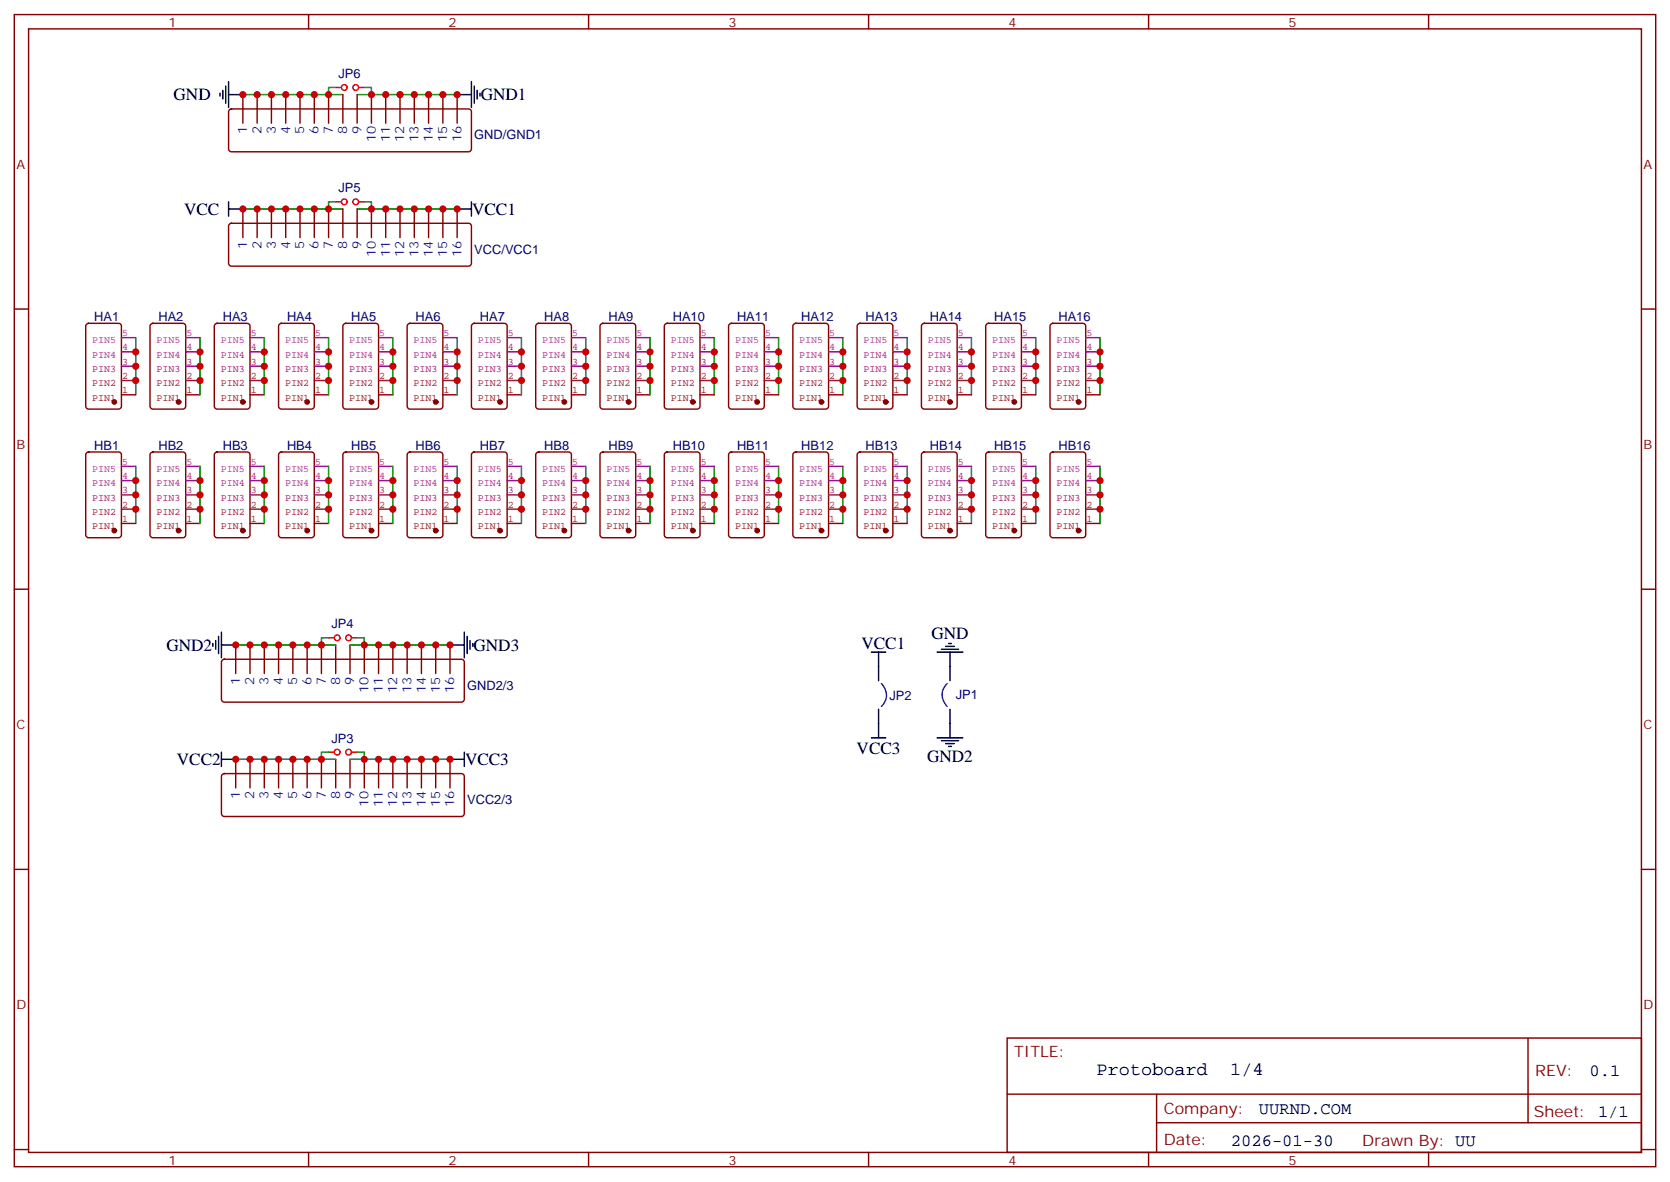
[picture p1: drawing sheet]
<svg xmlns="http://www.w3.org/2000/svg" width="412mm" height="292mm" viewBox="0 0 412 292" stroke-linecap="round" stroke-linejoin="round" font-family="sans-serif">
<g fill="none" stroke="#870000" stroke-width=".35">
<path d="M3.5 3.6h405.4v284.3h-405.4zM7.1 7.1h398.2v277.3h-398.2zM76.2 3.6v3.5M145.3 3.6v3.5M214.5 3.6v3.5M283.6 3.6v3.5M352.8 3.6v3.5M56.7 27.1l.4-.2h58.6a.71 .71 0 0 1 .7 .7v9.2a.76 .76 0 0 1-.7 .7h-58.6a.76 .76 0 0 1-.7-.7v-9.2zM60 23.4v7M63.5 23.4v7M67 23.4v7M70.6 23.4v7"/>
<path d="M74.1 23.4v7M77.6 23.4v7M81.1 23.4v7M84.7 23.4v7M88.2 23.4v7M91.7 23.4v7M95.2 23.4v7M98.8 23.4v7M102.3 23.4v7M105.8 23.4v7M109.4 23.4v7M112.9 23.4v7"/>
<path d="M56.7 55.3l.4-.2h58.6a.71 .71 0 0 1 .7 .7v9.2a.76 .76 0 0 1-.7 .7h-58.6a.76 .76 0 0 1-.7-.7v-9.2zM60 51.6v7M63.5 51.6v7M67 51.6v7M70.6 51.6v7M74.1 51.6v7M77.6 51.6v7M81.1 51.6v7M84.7 51.6v7M88.2 51.6v7M91.7 51.6v7M95.2 51.6v7"/>
<path d="M98.8 51.6v7M102.3 51.6v7M105.8 51.6v7M109.4 51.6v7M112.9 51.6v7M3.5 76.3h3.6M405.3 76.3h3.6M21.4 80l.5-.2h7.4a.71 .71 0 0 1 .7 .7v19.8a.76 .76 0 0 1-.7 .7h-7.4a.76 .76 0 0 1-.7-.7v-19.8zM37.3 80l.4-.2h7.5a.71 .71 0 0 1 .7 .7v19.8a.76 .76 0 0 1-.7 .7h-7.5a.76 .76 0 0 1-.7-.7v-19.8zM53.2 80l.4-.2h7.4a.71 .71 0 0 1 .7 .7v19.8a.76 .76 0 0 1-.7 .7h-7.4a.76 .76 0 0 1-.7-.7v-19.8zM69 80l.5-.2h7.4a.71 .71 0 0 1 .7 .7v19.8a.76 .76 0 0 1-.7 .7h-7.4a.76 .76 0 0 1-.7-.7v-19.8zM84.9 80l.5-.2h7.4a.71 .71 0 0 1 .7 .7v19.8a.76 .76 0 0 1-.7 .7h-7.4a.76 .76 0 0 1-.7-.7v-19.8z"/>
<path d="M100.8 80l.4-.2h7.5a.71 .71 0 0 1 .7 .7v19.8a.76 .76 0 0 1-.7 .7h-7.5a.76 .76 0 0 1-.7-.7v-19.8zM116.7 80l.4-.2h7.4a.71 .71 0 0 1 .7 .7v19.8a.76 .76 0 0 1-.7 .7h-7.4a.76 .76 0 0 1-.7-.7v-19.8zM132.5 80l.5-.2h7.4a.71 .71 0 0 1 .7 .7v19.8a.76 .76 0 0 1-.7 .7h-7.4a.76 .76 0 0 1-.7-.7v-19.8zM148.4 80l.5-.2h7.4a.71 .71 0 0 1 .7 .7v19.8a.76 .76 0 0 1-.7 .7h-7.4a.76 .76 0 0 1-.7-.7v-19.8zM164.3 80l.4-.2h7.5a.71 .71 0 0 1 .7 .7v19.8a.76 .76 0 0 1-.7 .7h-7.5a.76 .76 0 0 1-.7-.7v-19.8zM180.2 80l.4-.2h7.4a.71 .71 0 0 1 .7 .7v19.8a.76 .76 0 0 1-.7 .7h-7.4a.76 .76 0 0 1-.7-.7v-19.8zM196 80l.5-.2h7.4a.71 .71 0 0 1 .7 .7v19.8a.76 .76 0 0 1-.7 .7h-7.4a.76 .76 0 0 1-.7-.7v-19.8zM211.9 80l.5-.2h7.4a.71 .71 0 0 1 .7 .7v19.8a.76 .76 0 0 1-.7 .7h-7.4a.76 .76 0 0 1-.7-.7v-19.8zM227.8 80l.4-.2h7.5a.71 .71 0 0 1 .7 .7v19.8a.76 .76 0 0 1-.7 .7h-7.5a.76 .76 0 0 1-.7-.7v-19.8zM243.7 80l.4-.2h7.4a.71 .71 0 0 1 .7 .7v19.8a.76 .76 0 0 1-.7 .7h-7.4a.76 .76 0 0 1-.7-.7v-19.8zM259.5 80l.5-.2h7.4a.71 .71 0 0 1 .7 .7v19.8a.76 .76 0 0 1-.7 .7h-7.4a.76 .76 0 0 1-.7-.7v-19.8zM21.4 111.8l.5-.3h7.4a.71 .71 0 0 1 .7 .8v19.7a.76 .76 0 0 1-.7 .7h-7.4a.76 .76 0 0 1-.7-.7v-19.7z"/>
<path d="M37.3 111.8l.4-.3h7.5a.71 .71 0 0 1 .7 .8v19.7a.76 .76 0 0 1-.7 .7h-7.5a.76 .76 0 0 1-.7-.7v-19.7zM53.2 111.8l.4-.3h7.4a.71 .71 0 0 1 .7 .8v19.7a.76 .76 0 0 1-.7 .7h-7.4a.76 .76 0 0 1-.7-.7v-19.7zM69 111.8l.5-.3h7.4a.71 .71 0 0 1 .7 .8v19.7a.76 .76 0 0 1-.7 .7h-7.4a.76 .76 0 0 1-.7-.7v-19.7zM84.9 111.8l.5-.3h7.4a.71 .71 0 0 1 .7 .8v19.7a.76 .76 0 0 1-.7 .7h-7.4a.76 .76 0 0 1-.7-.7v-19.7zM100.8 111.8l.4-.3h7.5a.71 .71 0 0 1 .7 .8v19.7a.76 .76 0 0 1-.7 .7h-7.5a.76 .76 0 0 1-.7-.7v-19.7zM116.7 111.8l.4-.3h7.4a.71 .71 0 0 1 .7 .8v19.7a.76 .76 0 0 1-.7 .7h-7.4a.76 .76 0 0 1-.7-.7v-19.7zM132.5 111.8l.5-.3h7.4a.71 .71 0 0 1 .7 .8v19.7a.76 .76 0 0 1-.7 .7h-7.4a.76 .76 0 0 1-.7-.7v-19.7zM148.4 111.8l.5-.3h7.4a.71 .71 0 0 1 .7 .8v19.7a.76 .76 0 0 1-.7 .7h-7.4a.76 .76 0 0 1-.7-.7v-19.7zM164.3 111.8l.4-.3h7.5a.71 .71 0 0 1 .7 .8v19.7a.76 .76 0 0 1-.7 .7h-7.5a.76 .76 0 0 1-.7-.7v-19.7zM180.2 111.8l.4-.3h7.4a.71 .71 0 0 1 .7 .8v19.7a.76 .76 0 0 1-.7 .7h-7.4a.76 .76 0 0 1-.7-.7v-19.7zM196 111.8l.5-.3h7.4a.71 .71 0 0 1 .7 .8v19.7a.76 .76 0 0 1-.7 .7h-7.4a.76 .76 0 0 1-.7-.7v-19.7zM211.9 111.8l.5-.3h7.4a.71 .71 0 0 1 .7 .8v19.7a.76 .76 0 0 1-.7 .7h-7.4a.76 .76 0 0 1-.7-.7v-19.7z"/>
<path d="M227.8 111.8l.4-.3h7.5a.71 .71 0 0 1 .7 .8v19.7a.76 .76 0 0 1-.7 .7h-7.5a.76 .76 0 0 1-.7-.7v-19.7zM243.7 111.8l.4-.3h7.4a.71 .71 0 0 1 .7 .8v19.7a.76 .76 0 0 1-.7 .7h-7.4a.76 .76 0 0 1-.7-.7v-19.7zM259.5 111.8l.5-.3h7.4a.71 .71 0 0 1 .7 .8v19.7a.76 .76 0 0 1-.7 .7h-7.4a.76 .76 0 0 1-.7-.7v-19.7zM3.5 145.4h3.6M58.2 159.2v7M61.7 159.2v7M65.3 159.2v7M68.8 159.2v7M72.3 159.2v7M75.8 159.2v7M79.4 159.2v7M82.9 159.2v7"/>
<path d="M86.4 159.2v7M90 159.2v7M93.5 159.2v7M97 159.2v7M100.5 159.2v7M104.1 159.2v7M107.6 159.2v7M111.1 159.2v7M405.3 145.4h3.6M54.9 162.9l.5-.2h58.5a.71 .71 0 0 1 .8 .7v9.2a.76 .76 0 0 1-.8 .7h-58.5a.76 .76 0 0 1-.7-.7v-9.2zM54.9 191.1l.5-.2h58.5a.71 .71 0 0 1 .8 .7v9.2a.76 .76 0 0 1-.8 .7h-58.5a.76 .76 0 0 1-.7-.7v-9.2zM58.2 187.4v7.1"/>
<path d="M61.7 187.4v7.1M65.3 187.4v7.1M68.8 187.4v7.1M72.3 187.4v7.1M75.8 187.4v7.1M79.4 187.4v7.1M82.9 187.4v7.1M86.4 187.4v7.1M90 187.4v7.1M93.5 187.4v7.1M97 187.4v7.1M100.5 187.4v7.1"/>
<path d="M104.1 187.4v7.1M107.6 187.4v7.1M111.1 187.4v7.1M3.5 214.6h3.6M405.3 214.6h3.6M248.7 256.2h156.6v28.2h-156.6zM377.3 256.2v20.9M248.7 270h156.5M285.6 277.1h119.6M285.6 270v14.1M3.5 283.7h3.6M76.2 284.4v3.5"/>
<path d="M145.3 284.4v3.5M214.5 284.4v3.5M283.6 284.4v3.5M352.8 284.4v3.5M405.3 283.7h3.6"/>
</g>
<path d="M217.7 168.7a4 4 0 0 1 0 5.6M233.9 168.7a3.9 3.9 0 0 0 0 5.6" fill="none" stroke="#00f" stroke-width=".35"/>
<g fill="none" stroke="#000" stroke-width=".35">
<path d="M54.3 23v.7M55 22.3v2.1M55.7 21.2v4.3M56.4 23.4h3.6M56.4 20.2v6.3M112.9 23.4h3.5M116.4 20.2v6.3M117.1 21.2v4.3M117.8 22.3v2.1M118.5 23v.7M56.4 51.6h3.6M56.4 49.8v3.5"/>
<path d="M112.9 51.6h3.5M116.4 49.8v3.5M52.6 158.8v.7M53.3 158.1v2.1M54 157.1v4.2M54.7 159.2h3.5M54.7 156v6.3M111.1 159.2h3.6M114.7 156v6.3M115.4 157.1v4.2M116.1 158.1v2.1M116.8 158.8v.7"/>
<path d="M233.5 159.5h2.2M234.2 158.8h.7M215.2 160.9h3.5M217 160.9v7.1M217 175v7.1M231.4 160.9h6.4M232.5 160.2h4.2M234.6 160.9v7.1M234.6 175v7.1M54.7 185.6v3.6M54.7 187.4h3.5M111.1 187.4h3.6"/>
<path d="M114.7 185.6v3.6M215.2 182.1h3.5M231.4 182.1h6.4M232.5 182.8h4.2M233.5 183.5h2.2M234.2 184.2h.7"/>
</g>
<g fill="#870000" stroke="#870000" stroke-width=".35">
<circle cx="139.3" cy="99.2" r=".53"/>
<circle cx="139.3" cy="131" r=".53"/>
<circle cx="123.5" cy="99.2" r=".53"/>
<circle cx="123.5" cy="131" r=".53"/>
<circle cx="107.6" cy="99.2" r=".53"/>
<circle cx="107.6" cy="131" r=".53"/>
<circle cx="91.7" cy="99.2" r=".53"/>
<circle cx="91.7" cy="131" r=".53"/>
<circle cx="75.8" cy="99.2" r=".53"/>
<circle cx="75.8" cy="131" r=".53"/>
<circle cx="60" cy="99.2" r=".53"/>
<circle cx="60" cy="131" r=".53"/>
<circle cx="44.1" cy="99.2" r=".53"/>
<circle cx="44.1" cy="131" r=".53"/>
<circle cx="28.2" cy="131" r=".53"/>
<circle cx="28.2" cy="99.2" r=".53"/>
<circle cx="155.2" cy="99.2" r=".53"/>
<circle cx="155.2" cy="131" r=".53"/>
<circle cx="171.1" cy="131" r=".53"/>
<circle cx="171.1" cy="99.2" r=".53"/>
<circle cx="187" cy="131" r=".53"/>
<circle cx="187" cy="99.2" r=".53"/>
<circle cx="202.8" cy="131" r=".53"/>
<circle cx="202.8" cy="99.2" r=".53"/>
<circle cx="218.7" cy="131" r=".53"/>
<circle cx="218.7" cy="99.2" r=".53"/>
<circle cx="234.6" cy="131" r=".53"/>
<circle cx="234.6" cy="99.2" r=".53"/>
<circle cx="250.5" cy="131" r=".53"/>
<circle cx="250.5" cy="99.2" r=".53"/>
<circle cx="266.3" cy="131" r=".53"/>
<circle cx="266.3" cy="99.2" r=".53"/>
</g>
<g fill="none" stroke="#900" stroke-width=".35">
<path d="M30 97.4h3.5M45.9 97.4h3.5M61.7 97.4h3.6M77.6 97.4h3.5M93.5 97.4h3.5M109.4 97.4h3.5M125.2 97.4h3.6M141.1 97.4h3.5M157 97.4h3.5M172.9 97.4h3.5M188.7 97.4h3.6M204.6 97.4h3.5"/>
<path d="M220.5 97.4h3.5M236.4 97.4h3.5M252.2 97.4h3.6M268.1 97.4h3.5M30 129.2h3.5M45.9 129.2h3.5M61.7 129.2h3.6M77.6 129.2h3.5M93.5 129.2h3.5M109.4 129.2h3.5M125.2 129.2h3.6M141.1 129.2h3.5"/>
<path d="M157 129.2h3.5M172.9 129.2h3.5M188.7 129.2h3.6M204.6 129.2h3.5M220.5 129.2h3.5M236.4 129.2h3.5M252.2 129.2h3.6M268.1 129.2h3.5"/>
</g>
<g fill="none" stroke="#903" stroke-width=".35">
<path d="M30 93.9h3.5M45.9 93.9h3.5M61.7 93.9h3.6M77.6 93.9h3.5M93.5 93.9h3.5M109.4 93.9h3.5M125.2 93.9h3.6M141.1 93.9h3.5M157 93.9h3.5M172.9 93.9h3.5M188.7 93.9h3.6M204.6 93.9h3.5"/>
<path d="M220.5 93.9h3.5M236.4 93.9h3.5M252.2 93.9h3.6M268.1 93.9h3.5M30 125.7h3.5M45.9 125.7h3.5M61.7 125.7h3.6M77.6 125.7h3.5M93.5 125.7h3.5M109.4 125.7h3.5M125.2 125.7h3.6M141.1 125.7h3.5"/>
<path d="M157 125.7h3.5M172.9 125.7h3.5M188.7 125.7h3.6M204.6 125.7h3.5M220.5 125.7h3.5M236.4 125.7h3.5M252.2 125.7h3.6M268.1 125.7h3.5"/>
</g>
<g fill="none" stroke="#906" stroke-width=".35">
<path d="M30 90.4h3.5M45.9 90.4h3.5M61.7 90.4h3.6M77.6 90.4h3.5M93.5 90.4h3.5M109.4 90.4h3.5M125.2 90.4h3.6M141.1 90.4h3.5M157 90.4h3.5M172.9 90.4h3.5M188.7 90.4h3.6M204.6 90.4h3.5"/>
<path d="M220.5 90.4h3.5M236.4 90.4h3.5M252.2 90.4h3.6M268.1 90.4h3.5M30 122.1h3.5M45.9 122.1h3.5M61.7 122.1h3.6M77.6 122.1h3.5M93.5 122.1h3.5M109.4 122.1h3.5M125.2 122.1h3.6M141.1 122.1h3.5"/>
<path d="M157 122.1h3.5M172.9 122.1h3.5M188.7 122.1h3.6M204.6 122.1h3.5M220.5 122.1h3.5M236.4 122.1h3.5M252.2 122.1h3.6M268.1 122.1h3.5"/>
</g>
<g fill="none" stroke="#909" stroke-width=".35">
<path d="M30 86.9h3.5M45.9 86.9h3.5M61.7 86.9h3.6M77.6 86.9h3.5M93.5 86.9h3.5M109.4 86.9h3.5M125.2 86.9h3.6M141.1 86.9h3.5M157 86.9h3.5M172.9 86.9h3.5M188.7 86.9h3.6M204.6 86.9h3.5"/>
<path d="M220.5 86.9h3.5M236.4 86.9h3.5M252.2 86.9h3.6M268.1 86.9h3.5M30 118.6h3.5M45.9 118.6h3.5M61.7 118.6h3.6M77.6 118.6h3.5M93.5 118.6h3.5M109.4 118.6h3.5M125.2 118.6h3.6M141.1 118.6h3.5"/>
<path d="M157 118.6h3.5M172.9 118.6h3.5M188.7 118.6h3.6M204.6 118.6h3.5M220.5 118.6h3.5M236.4 118.6h3.5M252.2 118.6h3.6M268.1 118.6h3.5"/>
</g>
<g fill="none" stroke="#90c" stroke-width=".35">
<path d="M30 83.3h3.5M45.9 83.3h3.5M61.7 83.3h3.6M77.6 83.3h3.5M93.5 83.3h3.5M109.4 83.3h3.5M125.2 83.3h3.6M141.1 83.3h3.5M157 83.3h3.5M172.9 83.3h3.5M188.7 83.3h3.6M204.6 83.3h3.5"/>
<path d="M220.5 83.3h3.5M236.4 83.3h3.5M252.2 83.3h3.6M268.1 83.3h3.5M30 115.1h3.5M45.9 115.1h3.5M61.7 115.1h3.6M77.6 115.1h3.5M93.5 115.1h3.5M109.4 115.1h3.5M125.2 115.1h3.6M141.1 115.1h3.5"/>
<path d="M157 115.1h3.5M172.9 115.1h3.5M188.7 115.1h3.6M204.6 115.1h3.5M220.5 115.1h3.5M236.4 115.1h3.5M252.2 115.1h3.6M268.1 115.1h3.5"/>
</g>
<g fill="none" stroke="#008700" stroke-width=".35">
<path d="M60 23.4h24.7M88.2 23.4h24.7M60 51.6h24.7M88.2 51.6h24.7M33.5 83.3v14.1M49.4 83.3v14.1M65.3 83.3v14.1M81.1 83.3v14.1M97 83.3v14.1M112.9 83.3v14.1M128.8 83.3v14.1M144.6 83.3v14.1"/>
<path d="M160.5 83.3v14.1M176.4 83.3v14.1M192.3 83.3v14.1M208.1 83.3v14.1M224 83.3v14.1M239.9 83.3v14.1M255.8 83.3v14.1M271.6 83.3v14.1M33.5 115.1v14.1M49.4 115.1v14.1M65.3 115.1v14.1M81.1 115.1v14.1"/>
<path d="M97 115.1v14.1M112.9 115.1v14.1M128.8 115.1v14.1M144.6 115.1v14.1M160.5 115.1v14.1M176.4 115.1v14.1M192.3 115.1v14.1M208.1 115.1v14.1M224 115.1v14.1M239.9 115.1v14.1M255.8 115.1v14.1M271.6 115.1v14.1"/>
<path d="M58.2 159.2h24.7M86.4 159.2h24.7M58.2 187.4h24.7M86.4 187.4h24.7"/>
</g>
<g fill="none" stroke="#f00" stroke-width=".35">
<path d="M81.1 185.6h1.4M86.8 185.6h1.4"/>
<circle cx="83.3" cy="185.6" r=".71"/>
<circle cx="86.1" cy="185.6" r=".71"/>
</g>
<g fill="#f00">
<circle cx="84.3" cy="185.6" r=".18"/>
<circle cx="84.7" cy="185.6" r=".18"/>
</g>
<g fill="none" stroke="#f00" stroke-width=".35">
<path d="M82.9 49.8h1.4M88.5 49.8h1.5M81.1 157.4h1.4M84.3 157.4h.1M84.7 157.4h.1M85 157.4h.1M85.4 157.4h.1M86.8 157.4h1.4M85 185.6h.1M85.4 185.6h.1"/>
<circle cx="85" cy="49.8" r=".71"/>
<circle cx="87.8" cy="49.8" r=".71"/>
<circle cx="83.3" cy="157.4" r=".71"/>
<circle cx="86.1" cy="157.4" r=".71"/>
</g>
<path d="M81.1 157.4h-1.7v1.8M88.2 157.4h1.8v1.8M81.1 185.6h-1.7v1.8M88.2 185.6h1.8v1.8" fill="none" stroke="#008700" stroke-width=".35"/>
<g fill="#f00">
<circle cx="86.1" cy="49.8" r=".18"/>
<circle cx="86.4" cy="49.8" r=".18"/>
<circle cx="87.1" cy="49.8" r=".18"/>
<circle cx="86.8" cy="49.8" r=".18"/>
</g>
<g fill="none" stroke="#f00" stroke-width=".35">
<path d="M82.9 21.6h1.4M88.5 21.6h1.5"/>
<circle cx="85" cy="21.6" r=".71"/>
<circle cx="87.8" cy="21.6" r=".71"/>
</g>
<g fill="#f00">
<circle cx="86.1" cy="21.6" r=".18"/>
<circle cx="86.4" cy="21.6" r=".18"/>
<circle cx="87.1" cy="21.6" r=".18"/>
<circle cx="86.8" cy="21.6" r=".18"/>
</g>
<path d="M82.9 21.6h-1.8v1.8M90 21.6h1.7v1.8M82.9 49.8h-1.8v1.8M90 49.8h1.7v1.8" fill="none" stroke="#008700" stroke-width=".35"/>
<g fill="#c00">
<circle cx="144.6" cy="125.7" r=".88"/>
<circle cx="144.6" cy="122.1" r=".88"/>
<circle cx="144.6" cy="118.6" r=".88"/>
<circle cx="144.6" cy="93.9" r=".88"/>
<circle cx="144.6" cy="90.4" r=".88"/>
<circle cx="144.6" cy="86.9" r=".88"/>
<circle cx="128.8" cy="125.7" r=".88"/>
<circle cx="128.8" cy="122.1" r=".88"/>
<circle cx="128.8" cy="118.6" r=".88"/>
<circle cx="128.8" cy="93.9" r=".88"/>
<circle cx="128.8" cy="90.4" r=".88"/>
<circle cx="128.8" cy="86.9" r=".88"/>
<circle cx="112.9" cy="125.7" r=".88"/>
<circle cx="112.9" cy="122.1" r=".88"/>
<circle cx="112.9" cy="118.6" r=".88"/>
<circle cx="112.9" cy="93.9" r=".88"/>
<circle cx="112.9" cy="90.4" r=".88"/>
<circle cx="112.9" cy="86.9" r=".88"/>
<circle cx="97" cy="125.7" r=".88"/>
<circle cx="97" cy="122.1" r=".88"/>
<circle cx="97" cy="118.6" r=".88"/>
<circle cx="97" cy="93.9" r=".88"/>
<circle cx="97" cy="90.4" r=".88"/>
<circle cx="97" cy="86.9" r=".88"/>
<circle cx="81.1" cy="125.7" r=".88"/>
<circle cx="81.1" cy="122.1" r=".88"/>
<circle cx="81.1" cy="118.6" r=".88"/>
<circle cx="81.1" cy="93.9" r=".88"/>
<circle cx="81.1" cy="90.4" r=".88"/>
<circle cx="81.1" cy="86.9" r=".88"/>
<circle cx="65.3" cy="125.7" r=".88"/>
<circle cx="65.3" cy="122.1" r=".88"/>
<circle cx="65.3" cy="118.6" r=".88"/>
<circle cx="65.3" cy="93.9" r=".88"/>
<circle cx="65.3" cy="90.4" r=".88"/>
<circle cx="65.3" cy="86.9" r=".88"/>
<circle cx="49.4" cy="125.7" r=".88"/>
<circle cx="49.4" cy="122.1" r=".88"/>
<circle cx="49.4" cy="118.6" r=".88"/>
<circle cx="49.4" cy="93.9" r=".88"/>
<circle cx="49.4" cy="90.4" r=".88"/>
<circle cx="49.4" cy="86.9" r=".88"/>
<circle cx="33.5" cy="86.9" r=".88"/>
<circle cx="33.5" cy="90.4" r=".88"/>
<circle cx="33.5" cy="93.9" r=".88"/>
<circle cx="33.5" cy="118.6" r=".88"/>
<circle cx="33.5" cy="122.1" r=".88"/>
<circle cx="33.5" cy="125.7" r=".88"/>
<circle cx="61.7" cy="159.2" r=".88"/>
<circle cx="65.3" cy="159.2" r=".88"/>
<circle cx="68.8" cy="159.2" r=".88"/>
<circle cx="72.3" cy="159.2" r=".88"/>
<circle cx="75.8" cy="159.2" r=".88"/>
<circle cx="79.4" cy="159.2" r=".88"/>
<circle cx="90" cy="159.2" r=".88"/>
<circle cx="93.5" cy="159.2" r=".88"/>
<circle cx="97" cy="159.2" r=".88"/>
<circle cx="100.5" cy="159.2" r=".88"/>
<circle cx="104.1" cy="159.2" r=".88"/>
<circle cx="107.6" cy="159.2" r=".88"/>
<circle cx="90" cy="187.4" r=".88"/>
<circle cx="93.5" cy="187.4" r=".88"/>
<circle cx="97" cy="187.4" r=".88"/>
<circle cx="100.5" cy="187.4" r=".88"/>
<circle cx="104.1" cy="187.4" r=".88"/>
<circle cx="107.6" cy="187.4" r=".88"/>
<circle cx="61.7" cy="187.4" r=".88"/>
<circle cx="65.3" cy="187.4" r=".88"/>
<circle cx="68.8" cy="187.4" r=".88"/>
<circle cx="72.3" cy="187.4" r=".88"/>
<circle cx="75.8" cy="187.4" r=".88"/>
<circle cx="79.4" cy="187.4" r=".88"/>
<circle cx="58.2" cy="159.2" r=".88"/>
<circle cx="58.2" cy="187.4" r=".88"/>
<circle cx="160.5" cy="125.7" r=".88"/>
<circle cx="160.5" cy="122.1" r=".88"/>
<circle cx="160.5" cy="118.6" r=".88"/>
<circle cx="160.5" cy="93.9" r=".88"/>
<circle cx="160.5" cy="90.4" r=".88"/>
<circle cx="160.5" cy="86.9" r=".88"/>
<circle cx="176.4" cy="86.9" r=".88"/>
<circle cx="176.4" cy="90.4" r=".88"/>
<circle cx="176.4" cy="93.9" r=".88"/>
<circle cx="176.4" cy="118.6" r=".88"/>
<circle cx="176.4" cy="122.1" r=".88"/>
<circle cx="176.4" cy="125.7" r=".88"/>
<circle cx="192.3" cy="86.9" r=".88"/>
<circle cx="192.3" cy="90.4" r=".88"/>
<circle cx="192.3" cy="93.9" r=".88"/>
<circle cx="192.3" cy="118.6" r=".88"/>
<circle cx="192.3" cy="122.1" r=".88"/>
<circle cx="192.3" cy="125.7" r=".88"/>
<circle cx="208.1" cy="86.9" r=".88"/>
<circle cx="208.1" cy="90.4" r=".88"/>
<circle cx="208.1" cy="93.9" r=".88"/>
<circle cx="208.1" cy="118.6" r=".88"/>
<circle cx="208.1" cy="122.1" r=".88"/>
<circle cx="208.1" cy="125.7" r=".88"/>
<circle cx="224" cy="86.9" r=".88"/>
<circle cx="224" cy="90.4" r=".88"/>
<circle cx="224" cy="93.9" r=".88"/>
<circle cx="224" cy="118.6" r=".88"/>
<circle cx="224" cy="122.1" r=".88"/>
<circle cx="224" cy="125.7" r=".88"/>
<circle cx="239.9" cy="86.9" r=".88"/>
<circle cx="239.9" cy="90.4" r=".88"/>
<circle cx="239.9" cy="93.9" r=".88"/>
<circle cx="239.9" cy="118.6" r=".88"/>
<circle cx="239.9" cy="122.1" r=".88"/>
<circle cx="239.9" cy="125.7" r=".88"/>
<circle cx="255.8" cy="86.9" r=".88"/>
<circle cx="255.8" cy="90.4" r=".88"/>
<circle cx="255.8" cy="93.9" r=".88"/>
<circle cx="255.8" cy="118.6" r=".88"/>
<circle cx="255.8" cy="122.1" r=".88"/>
<circle cx="255.8" cy="125.7" r=".88"/>
<circle cx="271.6" cy="86.9" r=".88"/>
<circle cx="271.6" cy="90.4" r=".88"/>
<circle cx="271.6" cy="93.9" r=".88"/>
<circle cx="271.6" cy="118.6" r=".88"/>
<circle cx="271.6" cy="122.1" r=".88"/>
<circle cx="271.6" cy="125.7" r=".88"/>
<circle cx="60" cy="51.6" r=".88"/>
<circle cx="60" cy="23.4" r=".88"/>
<circle cx="81.1" cy="51.6" r=".88"/>
<circle cx="77.6" cy="51.6" r=".88"/>
<circle cx="74.1" cy="51.6" r=".88"/>
<circle cx="70.6" cy="51.6" r=".88"/>
<circle cx="67" cy="51.6" r=".88"/>
<circle cx="63.5" cy="51.6" r=".88"/>
<circle cx="109.4" cy="51.6" r=".88"/>
<circle cx="105.8" cy="51.6" r=".88"/>
<circle cx="102.3" cy="51.6" r=".88"/>
<circle cx="98.8" cy="51.6" r=".88"/>
<circle cx="95.3" cy="51.6" r=".88"/>
<circle cx="91.7" cy="51.6" r=".88"/>
<circle cx="109.4" cy="23.4" r=".88"/>
<circle cx="105.8" cy="23.4" r=".88"/>
<circle cx="102.3" cy="23.4" r=".88"/>
<circle cx="98.8" cy="23.4" r=".88"/>
<circle cx="95.3" cy="23.4" r=".88"/>
<circle cx="91.7" cy="23.4" r=".88"/>
<circle cx="81.1" cy="23.4" r=".88"/>
<circle cx="77.6" cy="23.4" r=".88"/>
<circle cx="74.1" cy="23.4" r=".88"/>
<circle cx="70.6" cy="23.4" r=".88"/>
<circle cx="67" cy="23.4" r=".88"/>
<circle cx="63.5" cy="23.4" r=".88"/>
<circle cx="111.1" cy="187.4" r=".88"/>
<circle cx="111.1" cy="159.2" r=".88"/>
<circle cx="112.9" cy="51.6" r=".88"/>
<circle cx="112.9" cy="23.4" r=".88"/>
</g>
<g font-size="4.6">
<text x="270.8" y="265.2">Protoboard</text>
<text x="303.8" y="265.2">1/4</text>
</g>
<g font-size="4.2">
<text x="42.9" y="24.8">GND</text>
<text x="118.7" y="24.7">GND1</text>
<text x="45.5" y="53">VCC</text>
<text x="116.6" y="53">VCC1</text>
<text x="41.1" y="160.6">GND2</text>
<text x="116.9" y="160.6">GND3</text>
<text x="212.7" y="160.2">VCC1</text>
<text x="230" y="157.7">GND</text>
<text x="211.5" y="186">VCC3</text>
<text x="43.7" y="188.8">VCC2</text>
<text x="114.8" y="188.8">VCC3</text>
<text x="229" y="188.1">GND2</text>
<text x="392.5" y="265.4">0.1</text>
<text x="310.9" y="275">UURND.COM</text>
<text x="304" y="282.8">2026-01-30</text>
</g>
<g font-size="3.9" fill="#800">
<text x="250.5" y="260.8">TITLE:</text>
<text x="379.1" y="265.4">REV:</text>
<text x="287.4" y="275">Company:</text>
<text x="378.7" y="275.6">Sheet: 1/1</text>
<text x="287.4" y="282.6">Date:</text>
<text x="336.4" y="282.7">Drawn By: UU</text>
</g>
<g font-size="3.2" fill="#800">
<text x="41.6" y="6.6">1</text>
<text x="110.8" y="6.6">2</text>
<text x="179.9" y="6.6">3</text>
<text x="249.1" y="6.6">4</text>
<text x="318.2" y="6.6">5</text>
<text x="4.1" y="41.7">A</text>
<text x="405.9" y="41.7">A</text>
<text x="4.1" y="110.8">B</text>
<text x="405.9" y="110.8">B</text>
<text x="4.1" y="180">C</text>
<text x="405.9" y="180">C</text>
<text x="4.1" y="249.1">D</text>
<text x="405.9" y="249.1">D</text>
<text x="41.6" y="287.4">1</text>
<text x="110.8" y="287.4">2</text>
<text x="179.9" y="287.4">3</text>
<text x="249.1" y="287.4">4</text>
<text x="318.2" y="287.4">5</text>
</g>
<g font-size="3.2" fill="#000080">
<text x="83.6" y="19.2">JP6</text>
<text x="117.1" y="34.4">GND/GND1</text>
<text x="83.6" y="47.5">JP5</text>
<text x="117.1" y="62.6">VCC/VCC1</text>
<text x="23.3" y="79.2">HA1</text>
<text x="39.1" y="79.2">HA2</text>
<text x="55" y="79.2">HA3</text>
<text x="70.9" y="79.2">HA4</text>
<text x="86.8" y="79.2">HA5</text>
<text x="102.6" y="79.2">HA6</text>
<text x="118.5" y="79.2">HA7</text>
<text x="134.4" y="79.2">HA8</text>
<text x="150.3" y="79.2">HA9</text>
<text x="166.1" y="79.2">HA10</text>
<text x="182" y="79.2">HA11</text>
<text x="197.9" y="79.2">HA12</text>
<text x="213.8" y="79.2">HA13</text>
<text x="229.6" y="79.2">HA14</text>
<text x="245.5" y="79.2">HA15</text>
<text x="261.4" y="79.2">HA16</text>
<text x="23.3" y="111">HB1</text>
<text x="39.1" y="111">HB2</text>
<text x="55" y="111">HB3</text>
<text x="70.9" y="111">HB4</text>
<text x="86.8" y="111">HB5</text>
<text x="102.6" y="111">HB6</text>
<text x="118.5" y="111">HB7</text>
<text x="134.4" y="111">HB8</text>
<text x="150.3" y="111">HB9</text>
<text x="166.1" y="111">HB10</text>
<text x="182" y="111">HB11</text>
<text x="197.9" y="111">HB12</text>
<text x="213.8" y="111">HB13</text>
<text x="229.6" y="111">HB14</text>
<text x="245.5" y="111">HB15</text>
<text x="261.4" y="111">HB16</text>
<text x="81.8" y="155.1">JP4</text>
<text x="115.4" y="170.2">GND2/3</text>
<text x="219.6" y="172.7">JP2</text>
<text x="236" y="172.6">JP1</text>
<text x="81.8" y="183.3">JP3</text>
<text x="115.4" y="198.5">VCC2/3</text>
</g>
<g font-size="3.2" fill="#00f">
<text x="61" y="33.1" transform="rotate(-90 61 33.1)">1</text>
<text x="64.6" y="33.1" transform="rotate(-90 64.6 33.1)">2</text>
<text x="68.1" y="33.1" transform="rotate(-90 68.1 33.1)">3</text>
<text x="71.6" y="33.1" transform="rotate(-90 71.6 33.1)">4</text>
<text x="75.1" y="33.1" transform="rotate(-90 75.1 33.1)">5</text>
<text x="78.7" y="33.1" transform="rotate(-90 78.7 33.1)">6</text>
<text x="82.2" y="33.1" transform="rotate(-90 82.2 33.1)">7</text>
<text x="85.7" y="33.1" transform="rotate(-90 85.7 33.1)">8</text>
<text x="89.3" y="33.1" transform="rotate(-90 89.3 33.1)">9</text>
<text x="92.8" y="35.1" transform="rotate(-90 92.8 35.1)">10</text>
<text x="96.3" y="35.1" transform="rotate(-90 96.3 35.1)">11</text>
<text x="99.8" y="35.1" transform="rotate(-90 99.8 35.1)">12</text>
<text x="103.4" y="35.1" transform="rotate(-90 103.4 35.1)">13</text>
<text x="106.9" y="35.1" transform="rotate(-90 106.9 35.1)">14</text>
<text x="110.4" y="35.1" transform="rotate(-90 110.4 35.1)">15</text>
<text x="113.9" y="35.1" transform="rotate(-90 113.9 35.1)">16</text>
<text x="61" y="61.4" transform="rotate(-90 61 61.4)">1</text>
<text x="64.6" y="61.4" transform="rotate(-90 64.6 61.4)">2</text>
<text x="68.1" y="61.4" transform="rotate(-90 68.1 61.4)">3</text>
<text x="71.6" y="61.4" transform="rotate(-90 71.6 61.4)">4</text>
<text x="75.1" y="61.4" transform="rotate(-90 75.1 61.4)">5</text>
<text x="78.7" y="61.4" transform="rotate(-90 78.7 61.4)">6</text>
<text x="82.2" y="61.4" transform="rotate(-90 82.2 61.4)">7</text>
<text x="85.7" y="61.4" transform="rotate(-90 85.7 61.4)">8</text>
<text x="89.3" y="61.4" transform="rotate(-90 89.3 61.4)">9</text>
<text x="92.8" y="63.4" transform="rotate(-90 92.8 63.4)">10</text>
<text x="96.3" y="63.4" transform="rotate(-90 96.3 63.4)">11</text>
<text x="99.8" y="63.4" transform="rotate(-90 99.8 63.4)">12</text>
<text x="103.4" y="63.4" transform="rotate(-90 103.4 63.4)">13</text>
<text x="106.9" y="63.4" transform="rotate(-90 106.9 63.4)">14</text>
<text x="110.4" y="63.4" transform="rotate(-90 110.4 63.4)">15</text>
<text x="113.9" y="63.4" transform="rotate(-90 113.9 63.4)">16</text>
<text x="59.3" y="169" transform="rotate(-90 59.3 169)">1</text>
<text x="62.8" y="169" transform="rotate(-90 62.8 169)">2</text>
<text x="66.3" y="169" transform="rotate(-90 66.3 169)">3</text>
<text x="69.8" y="169" transform="rotate(-90 69.8 169)">4</text>
<text x="73.4" y="169" transform="rotate(-90 73.4 169)">5</text>
<text x="76.9" y="169" transform="rotate(-90 76.9 169)">6</text>
<text x="80.4" y="169" transform="rotate(-90 80.4 169)">7</text>
<text x="84" y="169" transform="rotate(-90 84 169)">8</text>
<text x="87.5" y="169" transform="rotate(-90 87.5 169)">9</text>
<text x="91" y="171" transform="rotate(-90 91 171)">10</text>
<text x="94.5" y="171" transform="rotate(-90 94.5 171)">11</text>
<text x="98.1" y="171" transform="rotate(-90 98.1 171)">12</text>
<text x="101.6" y="171" transform="rotate(-90 101.6 171)">13</text>
<text x="105.1" y="171" transform="rotate(-90 105.1 171)">14</text>
<text x="108.7" y="171" transform="rotate(-90 108.7 171)">15</text>
<text x="112.2" y="171" transform="rotate(-90 112.2 171)">16</text>
<text x="59.3" y="197.2" transform="rotate(-90 59.3 197.2)">1</text>
<text x="62.8" y="197.2" transform="rotate(-90 62.8 197.2)">2</text>
<text x="66.3" y="197.2" transform="rotate(-90 66.3 197.2)">3</text>
<text x="69.8" y="197.2" transform="rotate(-90 69.8 197.2)">4</text>
<text x="73.4" y="197.2" transform="rotate(-90 73.4 197.2)">5</text>
<text x="76.9" y="197.2" transform="rotate(-90 76.9 197.2)">6</text>
<text x="80.4" y="197.2" transform="rotate(-90 80.4 197.2)">7</text>
<text x="84" y="197.2" transform="rotate(-90 84 197.2)">8</text>
<text x="87.5" y="197.2" transform="rotate(-90 87.5 197.2)">9</text>
<text x="91" y="199.2" transform="rotate(-90 91 199.2)">10</text>
<text x="94.5" y="199.2" transform="rotate(-90 94.5 199.2)">11</text>
<text x="98.1" y="199.2" transform="rotate(-90 98.1 199.2)">12</text>
<text x="101.6" y="199.2" transform="rotate(-90 101.6 199.2)">13</text>
<text x="105.1" y="199.2" transform="rotate(-90 105.1 199.2)">14</text>
<text x="108.7" y="199.2" transform="rotate(-90 108.7 199.2)">15</text>
<text x="112.2" y="199.2" transform="rotate(-90 112.2 199.2)">16</text>
</g>
<g font-size="2.5" fill="#90c">
<text x="30.2" y="83">5</text>
<text x="46" y="83">5</text>
<text x="61.9" y="83">5</text>
<text x="77.8" y="83">5</text>
<text x="93.7" y="83">5</text>
<text x="109.5" y="83">5</text>
<text x="125.4" y="83">5</text>
<text x="141.3" y="83">5</text>
<text x="157.2" y="83">5</text>
<text x="173" y="83">5</text>
<text x="188.9" y="83">5</text>
<text x="204.8" y="83">5</text>
<text x="220.7" y="83">5</text>
<text x="236.5" y="83">5</text>
<text x="252.4" y="83">5</text>
<text x="268.3" y="83">5</text>
<text x="22.8" y="84.7">PIN5</text>
<text x="38.6" y="84.7">PIN5</text>
<text x="54.5" y="84.7">PIN5</text>
<text x="70.4" y="84.7">PIN5</text>
<text x="86.3" y="84.7">PIN5</text>
<text x="102.1" y="84.7">PIN5</text>
<text x="118" y="84.7">PIN5</text>
<text x="133.9" y="84.7">PIN5</text>
<text x="149.8" y="84.7">PIN5</text>
<text x="165.6" y="84.7">PIN5</text>
<text x="181.5" y="84.7">PIN5</text>
<text x="197.4" y="84.7">PIN5</text>
<text x="213.3" y="84.7">PIN5</text>
<text x="229.1" y="84.7">PIN5</text>
<text x="245" y="84.7">PIN5</text>
<text x="260.9" y="84.7">PIN5</text>
<text x="22.8" y="116.5">PIN5</text>
<text x="30.2" y="114.7">5</text>
<text x="38.6" y="116.5">PIN5</text>
<text x="46" y="114.7">5</text>
<text x="54.5" y="116.5">PIN5</text>
<text x="61.9" y="114.7">5</text>
<text x="70.4" y="116.5">PIN5</text>
<text x="77.8" y="114.7">5</text>
<text x="86.3" y="116.5">PIN5</text>
<text x="93.7" y="114.7">5</text>
<text x="102.1" y="116.5">PIN5</text>
<text x="109.5" y="114.7">5</text>
<text x="118" y="116.5">PIN5</text>
<text x="125.4" y="114.7">5</text>
<text x="133.9" y="116.5">PIN5</text>
<text x="141.3" y="114.7">5</text>
<text x="149.8" y="116.5">PIN5</text>
<text x="157.2" y="114.7">5</text>
<text x="165.6" y="116.5">PIN5</text>
<text x="173" y="114.7">5</text>
<text x="181.5" y="116.5">PIN5</text>
<text x="188.9" y="114.7">5</text>
<text x="197.4" y="116.5">PIN5</text>
<text x="204.8" y="114.7">5</text>
<text x="213.3" y="116.5">PIN5</text>
<text x="220.7" y="114.7">5</text>
<text x="229.1" y="116.5">PIN5</text>
<text x="236.5" y="114.7">5</text>
<text x="245" y="116.5">PIN5</text>
<text x="252.4" y="114.7">5</text>
<text x="260.9" y="116.5">PIN5</text>
<text x="268.3" y="114.7">5</text>
</g>
<g font-size="2.5" fill="#909">
<text x="22.8" y="88.3">PIN4</text>
<text x="30.2" y="86.5">4</text>
<text x="38.6" y="88.3">PIN4</text>
<text x="46" y="86.5">4</text>
<text x="54.5" y="88.3">PIN4</text>
<text x="61.9" y="86.5">4</text>
<text x="70.4" y="88.3">PIN4</text>
<text x="77.8" y="86.5">4</text>
<text x="86.3" y="88.3">PIN4</text>
<text x="93.7" y="86.5">4</text>
<text x="102.1" y="88.3">PIN4</text>
<text x="109.5" y="86.5">4</text>
<text x="118" y="88.3">PIN4</text>
<text x="125.4" y="86.5">4</text>
<text x="133.9" y="88.3">PIN4</text>
<text x="141.3" y="86.5">4</text>
<text x="149.8" y="88.3">PIN4</text>
<text x="157.2" y="86.5">4</text>
<text x="165.6" y="88.3">PIN4</text>
<text x="173" y="86.5">4</text>
<text x="181.5" y="88.3">PIN4</text>
<text x="188.9" y="86.5">4</text>
<text x="197.4" y="88.3">PIN4</text>
<text x="204.8" y="86.5">4</text>
<text x="213.3" y="88.3">PIN4</text>
<text x="220.7" y="86.5">4</text>
<text x="229.1" y="88.3">PIN4</text>
<text x="236.5" y="86.5">4</text>
<text x="245" y="88.3">PIN4</text>
<text x="252.4" y="86.5">4</text>
<text x="260.9" y="88.3">PIN4</text>
<text x="268.3" y="86.5">4</text>
<text x="30.2" y="118.3">4</text>
<text x="46" y="118.3">4</text>
<text x="61.9" y="118.3">4</text>
<text x="77.8" y="118.3">4</text>
<text x="93.7" y="118.3">4</text>
<text x="109.5" y="118.3">4</text>
<text x="125.4" y="118.3">4</text>
<text x="141.3" y="118.3">4</text>
<text x="157.2" y="118.3">4</text>
<text x="173" y="118.3">4</text>
<text x="188.9" y="118.3">4</text>
<text x="204.8" y="118.3">4</text>
<text x="220.7" y="118.3">4</text>
<text x="236.5" y="118.3">4</text>
<text x="252.4" y="118.3">4</text>
<text x="268.3" y="118.3">4</text>
<text x="22.8" y="120">PIN4</text>
<text x="38.6" y="120">PIN4</text>
<text x="54.5" y="120">PIN4</text>
<text x="70.4" y="120">PIN4</text>
<text x="86.3" y="120">PIN4</text>
<text x="102.1" y="120">PIN4</text>
<text x="118" y="120">PIN4</text>
<text x="133.9" y="120">PIN4</text>
<text x="149.8" y="120">PIN4</text>
<text x="165.6" y="120">PIN4</text>
<text x="181.5" y="120">PIN4</text>
<text x="197.4" y="120">PIN4</text>
<text x="213.3" y="120">PIN4</text>
<text x="229.1" y="120">PIN4</text>
<text x="245" y="120">PIN4</text>
<text x="260.9" y="120">PIN4</text>
</g>
<g font-size="2.5" fill="#903">
<text x="22.8" y="95.3">PIN2</text>
<text x="30.2" y="93.6">2</text>
<text x="38.6" y="95.3">PIN2</text>
<text x="46" y="93.6">2</text>
<text x="54.5" y="95.3">PIN2</text>
<text x="61.9" y="93.6">2</text>
<text x="70.4" y="95.3">PIN2</text>
<text x="77.8" y="93.6">2</text>
<text x="86.3" y="95.3">PIN2</text>
<text x="93.7" y="93.6">2</text>
<text x="102.1" y="95.3">PIN2</text>
<text x="109.5" y="93.6">2</text>
<text x="118" y="95.3">PIN2</text>
<text x="125.4" y="93.6">2</text>
<text x="133.9" y="95.3">PIN2</text>
<text x="141.3" y="93.6">2</text>
<text x="149.8" y="95.3">PIN2</text>
<text x="157.2" y="93.6">2</text>
<text x="165.6" y="95.3">PIN2</text>
<text x="173" y="93.6">2</text>
<text x="181.5" y="95.3">PIN2</text>
<text x="188.9" y="93.6">2</text>
<text x="197.4" y="95.3">PIN2</text>
<text x="204.8" y="93.6">2</text>
<text x="213.3" y="95.3">PIN2</text>
<text x="220.7" y="93.6">2</text>
<text x="229.1" y="95.3">PIN2</text>
<text x="236.5" y="93.6">2</text>
<text x="245" y="95.3">PIN2</text>
<text x="252.4" y="93.6">2</text>
<text x="260.9" y="95.3">PIN2</text>
<text x="268.3" y="93.6">2</text>
<text x="30.2" y="125.3">2</text>
<text x="46" y="125.3">2</text>
<text x="61.9" y="125.3">2</text>
<text x="77.8" y="125.3">2</text>
<text x="93.7" y="125.3">2</text>
<text x="109.5" y="125.3">2</text>
<text x="125.4" y="125.3">2</text>
<text x="141.3" y="125.3">2</text>
<text x="157.2" y="125.3">2</text>
<text x="173" y="125.3">2</text>
<text x="188.9" y="125.3">2</text>
<text x="204.8" y="125.3">2</text>
<text x="220.7" y="125.3">2</text>
<text x="236.5" y="125.3">2</text>
<text x="252.4" y="125.3">2</text>
<text x="268.3" y="125.3">2</text>
<text x="22.8" y="127.1">PIN2</text>
<text x="38.6" y="127.1">PIN2</text>
<text x="54.5" y="127.1">PIN2</text>
<text x="70.4" y="127.1">PIN2</text>
<text x="86.3" y="127.1">PIN2</text>
<text x="102.1" y="127.1">PIN2</text>
<text x="118" y="127.1">PIN2</text>
<text x="133.9" y="127.1">PIN2</text>
<text x="149.8" y="127.1">PIN2</text>
<text x="165.6" y="127.1">PIN2</text>
<text x="181.5" y="127.1">PIN2</text>
<text x="197.4" y="127.1">PIN2</text>
<text x="213.3" y="127.1">PIN2</text>
<text x="229.1" y="127.1">PIN2</text>
<text x="245" y="127.1">PIN2</text>
<text x="260.9" y="127.1">PIN2</text>
</g>
<g font-size="2.5" fill="#906">
<text x="22.8" y="91.8">PIN3</text>
<text x="30.2" y="90">3</text>
<text x="38.6" y="91.8">PIN3</text>
<text x="46" y="90">3</text>
<text x="54.5" y="91.8">PIN3</text>
<text x="61.9" y="90">3</text>
<text x="70.4" y="91.8">PIN3</text>
<text x="77.8" y="90">3</text>
<text x="86.3" y="91.8">PIN3</text>
<text x="93.7" y="90">3</text>
<text x="102.1" y="91.8">PIN3</text>
<text x="109.5" y="90">3</text>
<text x="118" y="91.8">PIN3</text>
<text x="125.4" y="90">3</text>
<text x="133.9" y="91.8">PIN3</text>
<text x="141.3" y="90">3</text>
<text x="149.8" y="91.8">PIN3</text>
<text x="157.2" y="90">3</text>
<text x="165.6" y="91.8">PIN3</text>
<text x="173" y="90">3</text>
<text x="181.5" y="91.8">PIN3</text>
<text x="188.9" y="90">3</text>
<text x="197.4" y="91.8">PIN3</text>
<text x="204.8" y="90">3</text>
<text x="213.3" y="91.8">PIN3</text>
<text x="220.7" y="90">3</text>
<text x="229.1" y="91.8">PIN3</text>
<text x="236.5" y="90">3</text>
<text x="245" y="91.8">PIN3</text>
<text x="252.4" y="90">3</text>
<text x="260.9" y="91.8">PIN3</text>
<text x="268.3" y="90">3</text>
<text x="22.8" y="123.5">PIN3</text>
<text x="30.2" y="121.8">3</text>
<text x="38.6" y="123.5">PIN3</text>
<text x="46" y="121.8">3</text>
<text x="54.5" y="123.5">PIN3</text>
<text x="61.9" y="121.8">3</text>
<text x="70.4" y="123.5">PIN3</text>
<text x="77.8" y="121.8">3</text>
<text x="86.3" y="123.5">PIN3</text>
<text x="93.7" y="121.8">3</text>
<text x="102.1" y="123.5">PIN3</text>
<text x="109.5" y="121.8">3</text>
<text x="118" y="123.5">PIN3</text>
<text x="125.4" y="121.8">3</text>
<text x="133.9" y="123.5">PIN3</text>
<text x="141.3" y="121.8">3</text>
<text x="149.8" y="123.5">PIN3</text>
<text x="157.2" y="121.8">3</text>
<text x="165.6" y="123.5">PIN3</text>
<text x="173" y="121.8">3</text>
<text x="181.5" y="123.5">PIN3</text>
<text x="188.9" y="121.8">3</text>
<text x="197.4" y="123.5">PIN3</text>
<text x="204.8" y="121.8">3</text>
<text x="213.3" y="123.5">PIN3</text>
<text x="220.7" y="121.8">3</text>
<text x="229.1" y="123.5">PIN3</text>
<text x="236.5" y="121.8">3</text>
<text x="245" y="123.5">PIN3</text>
<text x="252.4" y="121.8">3</text>
<text x="260.9" y="123.5">PIN3</text>
<text x="268.3" y="121.8">3</text>
</g>
<g font-size="2.5" fill="#900">
<text x="22.8" y="98.8">PIN1</text>
<text x="30.2" y="97.1">1</text>
<text x="38.6" y="98.8">PIN1</text>
<text x="46" y="97.1">1</text>
<text x="54.5" y="98.8">PIN1</text>
<text x="61.9" y="97.1">1</text>
<text x="70.4" y="98.8">PIN1</text>
<text x="77.8" y="97.1">1</text>
<text x="86.3" y="98.8">PIN1</text>
<text x="93.7" y="97.1">1</text>
<text x="102.1" y="98.8">PIN1</text>
<text x="109.5" y="97.1">1</text>
<text x="118" y="98.8">PIN1</text>
<text x="125.4" y="97.1">1</text>
<text x="133.9" y="98.8">PIN1</text>
<text x="141.3" y="97.1">1</text>
<text x="149.8" y="98.8">PIN1</text>
<text x="157.2" y="97.1">1</text>
<text x="165.6" y="98.8">PIN1</text>
<text x="173" y="97.1">1</text>
<text x="181.5" y="98.8">PIN1</text>
<text x="188.9" y="97.1">1</text>
<text x="197.4" y="98.8">PIN1</text>
<text x="204.8" y="97.1">1</text>
<text x="213.3" y="98.8">PIN1</text>
<text x="220.7" y="97.1">1</text>
<text x="229.1" y="98.8">PIN1</text>
<text x="236.5" y="97.1">1</text>
<text x="245" y="98.8">PIN1</text>
<text x="252.4" y="97.1">1</text>
<text x="260.9" y="98.8">PIN1</text>
<text x="268.3" y="97.1">1</text>
<text x="22.8" y="130.6">PIN1</text>
<text x="30.2" y="128.8">1</text>
<text x="38.6" y="130.6">PIN1</text>
<text x="46" y="128.8">1</text>
<text x="54.5" y="130.6">PIN1</text>
<text x="61.9" y="128.8">1</text>
<text x="70.4" y="130.6">PIN1</text>
<text x="77.8" y="128.8">1</text>
<text x="86.3" y="130.6">PIN1</text>
<text x="93.7" y="128.8">1</text>
<text x="102.1" y="130.6">PIN1</text>
<text x="109.5" y="128.8">1</text>
<text x="118" y="130.6">PIN1</text>
<text x="125.4" y="128.8">1</text>
<text x="133.9" y="130.6">PIN1</text>
<text x="141.3" y="128.8">1</text>
<text x="149.8" y="130.6">PIN1</text>
<text x="157.2" y="128.8">1</text>
<text x="165.6" y="130.6">PIN1</text>
<text x="173" y="128.8">1</text>
<text x="181.5" y="130.6">PIN1</text>
<text x="188.9" y="128.8">1</text>
<text x="197.4" y="130.6">PIN1</text>
<text x="204.8" y="128.8">1</text>
<text x="213.3" y="130.6">PIN1</text>
<text x="220.7" y="128.8">1</text>
<text x="229.1" y="130.6">PIN1</text>
<text x="236.5" y="128.8">1</text>
<text x="245" y="130.6">PIN1</text>
<text x="252.4" y="128.8">1</text>
<text x="260.9" y="130.6">PIN1</text>
<text x="268.3" y="128.8">1</text>
</g>
</svg>
